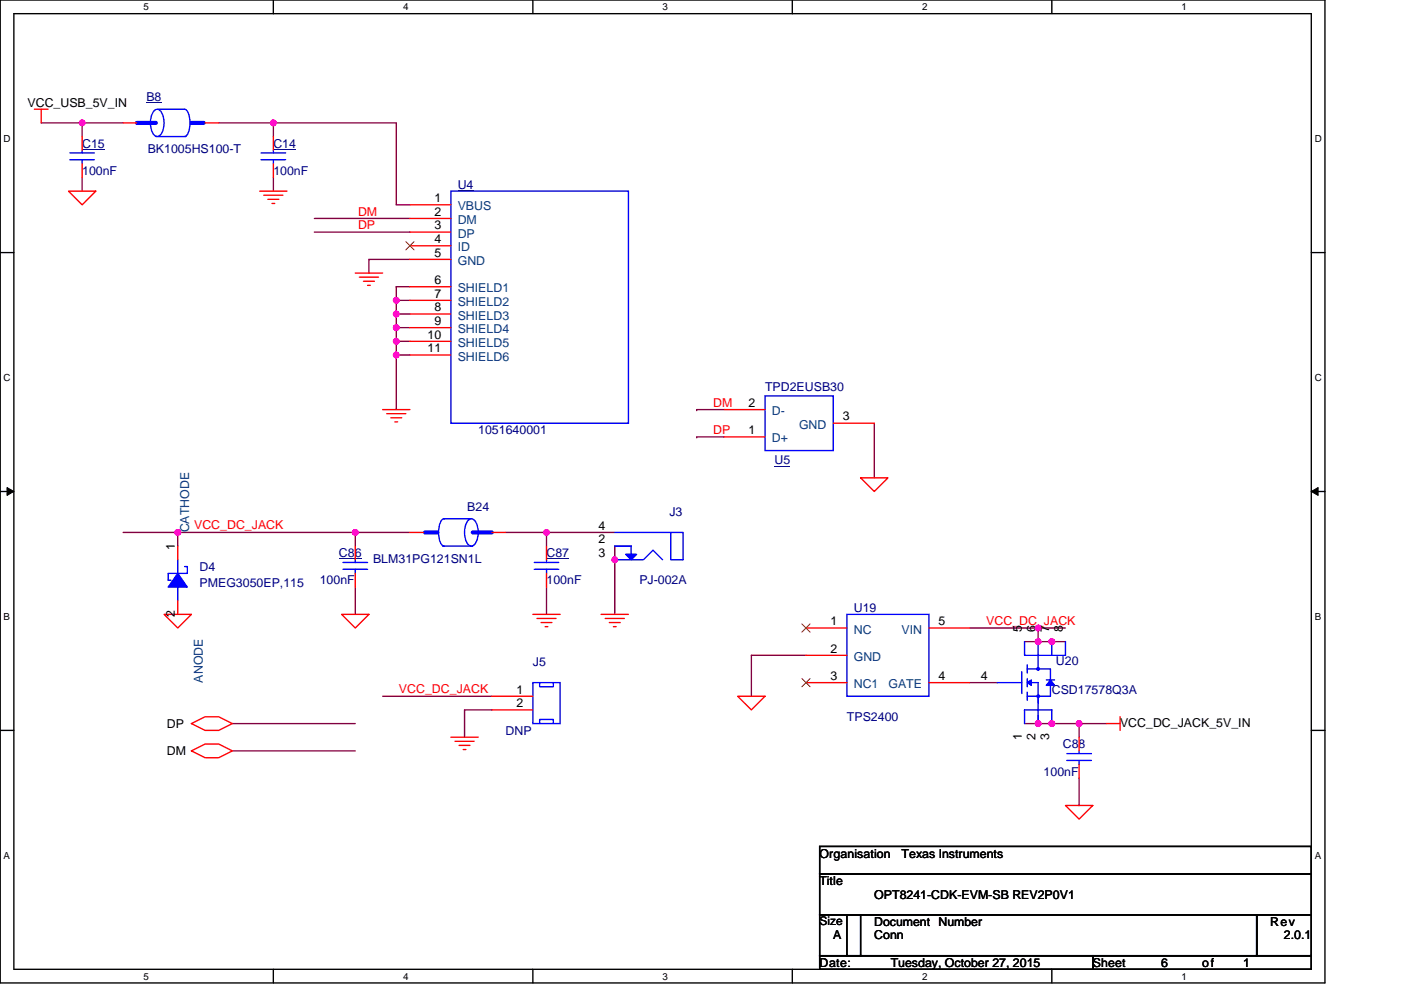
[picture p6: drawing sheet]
<svg xmlns="http://www.w3.org/2000/svg" width="297mm" height="210mm" viewBox="0 0 297 210" stroke-linecap="round" stroke-linejoin="round" font-family="sans-serif">
<path d="M0 0h280.9v208.5h-280.9zM2.9 2.9h275.1v202.7h-275.1z" fill="none" stroke="#000" stroke-width=".29"/>
<g fill="#fff">
<path d="M30.4 .3h1.2v2.3h-1.2z"/>
<path d="M30.4 205.9h1.2v2.3h-1.2z"/>
</g>
<path d="M58 0v2.9M58 205.6v2.9" fill="none" stroke="#000" stroke-width=".29"/>
<g fill="#fff">
<path d="M85.5 .3h1.1v2.3h-1.1z"/>
<path d="M85.5 205.9h1.1v2.3h-1.1z"/>
</g>
<path d="M113 0v2.9M113 205.6v2.9" fill="none" stroke="#000" stroke-width=".29"/>
<g fill="#fff">
<path d="M140.5 .3h1.1v2.3h-1.1z"/>
<path d="M140.5 205.9h1.1v2.3h-1.1z"/>
</g>
<path d="M168 0v2.9M168 205.6v2.9" fill="none" stroke="#000" stroke-width=".29"/>
<g fill="#fff">
<path d="M195.5 .3h1.1v2.3h-1.1z"/>
<path d="M195.5 205.9h1.1v2.3h-1.1z"/>
</g>
<path d="M223 0v2.9M223 205.6v2.9" fill="none" stroke="#000" stroke-width=".29"/>
<g fill="#fff">
<path d="M250.5 .3h1.2v2.3h-1.2z"/>
<path d="M250.5 205.9h1.2v2.3h-1.2z"/>
<path d="M.8 28.2h1.5v2.4h-1.5z"/>
<path d="M278.7 28.2h1.5v2.4h-1.5z"/>
<path d="M.8 78.9h1.5v2.3h-1.5z"/>
<path d="M278.7 78.9h1.5v2.3h-1.5z"/>
</g>
<path d="M0 53.6h2.9M278 53.6h2.9" fill="none" stroke="#000" stroke-width=".29"/>
<g fill="#fff">
<path d="M.8 129.6h1.4v2.3h-1.4z"/>
<path d="M278.7 129.6h1.4v2.3h-1.4z"/>
</g>
<path d="M0 104.2h2.9M278 104.2h2.9" fill="none" stroke="#000" stroke-width=".29"/>
<path d="M1.5 103.4l1.4 .8-1.4 .9zM278 104.2l1.5-.8v1.7z" fill="#000" stroke="#000" stroke-width=".21"/>
<g fill="#fff">
<path d="M.8 180.3h1.4v2.3h-1.4z"/>
<path d="M278.7 180.3h1.4v2.3h-1.4z"/>
</g>
<path d="M0 154.9h2.9M278 154.9h2.9M173.8 179.5h104.2v5.8h-104.2zM173.8 185.3h104.2v8.7h-104.2zM173.8 194h8.7v8.7h-8.7zM179.6 194h86.8v8.7h-86.8zM266.4 194h11.6v8.7h-11.6zM173.8 202.7h57.9v2.9h-57.9zM231.7 202.7h46.3v2.9h-46.3z" fill="none" stroke="#000" stroke-width=".29"/>
<g fill="none" stroke="#800040" stroke-width=".29">
<path d="M8.7 26.1h8.7M17.4 26.1h8.7M17.4 26.1v2.9M17.4 37.6v2.9M46.4 26.1h11.6M58 29v-2.9h26v17.3h2.9M58 37.6v2.9M66.6 46.3h20.3M66.6 49.2h20.3M86.9 55h-8.7v2.9M84 66.6v2.9M84 63.7v2.9"/>
<path d="M84 69.5v2.9M84 72.4v2.9M84 75.3v11.6M84 66.6h2.9M84 69.5h2.9M84 63.7h2.9M84 72.4h2.9M84 75.3h2.9M86.9 60.8h-2.9v2.9M147.7 92.7h.1M147.7 86.9h.1M147.7 92.7h5.8"/>
<path d="M147.7 86.9h5.8M185.4 89.8v11.6M26.1 112.9h11.6M75.3 112.9h11.6M75.3 112.9v2.9M75.3 112.9h-37.6v2.9M107.2 112.9h8.7M115.9 112.9v2.9M115.9 112.9h14.4M130.3 115.8v14.5M75.3 124.5v5.8M115.9 124.5v5.8"/>
<path d="M170.9 139h-11.6v8.7M205.6 133.2h14.5M217.2 136.1h8.7M225.9 133.2h-5.8v2.9M49.3 153.5h26M49.3 159.3h26M81.1 147.7h23.2M104.3 150.6h-5.8v5.8M205.6 144.8h5.8M217.2 153.5h11.6M228.8 153.5v2.9M228.8 153.5h5.8"/>
<path d="M228.8 165.1v5.7"/>
</g>
<g fill="#f0f" stroke="#f0f" stroke-width=".29">
<circle cx="17.4" cy="26.1" r=".58"/>
<circle cx="84" cy="63.7" r=".58"/>
<circle cx="84" cy="66.6" r=".58"/>
<circle cx="84" cy="69.5" r=".58"/>
<circle cx="84" cy="72.4" r=".58"/>
<circle cx="84" cy="75.3" r=".58"/>
<circle cx="130.3" cy="118.7" r=".58"/>
<circle cx="115.9" cy="112.9" r=".58"/>
<circle cx="58" cy="26.1" r=".58"/>
<circle cx="220.1" cy="133.2" r=".58"/>
<circle cx="220.1" cy="153.5" r=".58"/>
<circle cx="223" cy="153.5" r=".58"/>
<circle cx="228.8" cy="153.5" r=".58"/>
<circle cx="37.7" cy="112.9" r=".58"/>
<circle cx="75.3" cy="112.9" r=".58"/>
<circle cx="220.1" cy="136.1" r=".58"/>
<circle cx="223" cy="136.1" r=".58"/>
</g>
<g fill="none" stroke="#f00" stroke-width=".29">
<path d="M7.3 23.2h2.9M8.7 23.2v2.9M17.4 29v2.9M17.4 34.7v2.9M26.1 26.1h2.9M43.5 26.1h2.9M58 29v2.9M58 34.7v2.9M14.5 40.5h5.8l-2.9 2.9zM55.1 40.5h5.8M55.9 41.4h4.1M56.8 42.3h2.3"/>
<path d="M57.7 43.2h.5M75.3 57.9h5.8M76.2 58.8h4.1M77.1 59.7h2.3M86.9 43.4h8.7M86.9 46.3h8.7M86.9 49.2h8.7M86.9 52.1h8.7M86.9 55h8.7M77.9 60.5h.6M86.9 60.8h8.7M86.9 63.7h8.7"/>
<path d="M86.9 66.6h8.7M86.9 69.5h8.7M86.9 72.4h8.7M86.9 75.3h8.7M81.1 86.9h5.8M82 87.7h4M82.9 88.6h2.3M83.7 89.5h.6M153.5 92.7h8.7M153.5 86.9h8.7M176.7 89.8h8.7M37.7 115.8v2.9"/>
<path d="M75.3 115.8v2.9M86.9 112.9h2.9M104.3 112.9h2.9M115.9 115.8v2.9M130.3 118.7h.1M130.3 115.8h.1M130.3 112.9h.1M182.5 101.4h5.8l-2.9 2.8zM34.8 130.3h5.8l-2.9 2.9zM37.7 127.4v2.9M72.4 130.3h5.8l-2.9 2.9zM75.3 121.6v2.9"/>
<path d="M113 130.3h5.8M113.8 131.2h4.1M114.7 132h2.3M115.6 132.9h.6M115.9 121.6v2.9M127.4 130.3h5.8M128.3 131.2h4.1M129.2 132h2.3M130.1 132.9h.5M170.9 133.2h8.7M170.9 139h8.7M196.9 133.2h8.7"/>
<path d="M217.2 136.1h.1M220.1 136.1h.1M223 136.1h.1M225.9 136.1h.1M40.6 153.5l2.9-1.5h2.9l2.9 1.5-2.9 1.4h-2.9zM40.6 159.3l2.9-1.5h2.9l2.9 1.5-2.9 1.4h-2.9zM95.6 156.4h5.8M96.5 157.2h4M97.3 158.1h2.3M98.2 159h.6M104.3 147.7h8.7M104.3 150.6h8.7"/>
<path d="M156.4 147.7h5.8l-2.9 2.9zM170.9 144.8h8.7M196.9 144.8h8.7M211.4 144.8h.1M217.2 153.5h.1M220.1 153.5h.1M223 153.5h.1M228.8 156.4v2.9M234.6 153.5h2.9M237.5 152v2.9M225.9 170.8h5.8l-2.9 2.9zM228.8 162.2v2.9"/>
</g>
<g fill="none" stroke="#00f" stroke-width=".29">
<path d="M14.8 33.9h5.2M14.8 32.4h5.2M17.4 31.9v.5M17.4 33.9v.8M32.6 23.6a.97 .97 0 0 1 1-.4 .97 .97 0 0 1 .8 .8 4.4 4.4 0 0 1-.7 4.9 1.04 1.04 0 0 1-1.4-.8 4.9 4.9 0 0 1 .3-4.5zM33.1 29h6.3M33.6 23.2h5.5a2.76 2.76 0 0 1 1.2 2.9 2.75 2.75 0 0 1-1.2 2.9M55.3 33.9h5.3M55.3 32.4h5.3M58 31.9v.5M58 33.9v.8M95.6 40.5h37.6v49.3h-37.6z"/>
<path d="M162.2 84h14.5v11.6h-14.5zM37.7 118.7v2.9M72.7 119.3h5.2M75.3 118.7v.6M93.9 115.8h6.3M99.2 110.4a.98 .98 0 0 1 1-.3 .98 .98 0 0 1 .8 .8 4.4 4.4 0 0 1-.7 4.8 1.05 1.05 0 0 1-1.4-.7 4.9 4.9 0 0 1 .3-4.6zM99.6 110h-5.4a.97 .97 0 0 0-.9 .9 5.2 5.2 0 0 0 .5 4.8l.3 .1M113.3 119.3h5.2M115.9 118.7v.6M130.3 112.9h11.9M130.3 115.8h3.5zM130.3 118.7h6.1l2.1-2 2 2"/>
<path d="M133.8 115.8v1.8M142.2 112.9h2.6v5.8h-2.6zM37.7 124.5v2.9M39.1 120.2h.6v1.4h-4v1.5h.5M72.7 120.7h5.2M75.3 120.7v.9M113.3 120.7h5.2M115.9 120.7v.9M179.6 130.3h17.3v17.4h-17.3zM217.2 136.1v2.9h8.7v-2.9M220.1 136.1v5.8M223 136.1v2.9"/>
<path d="M113 144.8h5.8v8.7h-5.8zM114.4 144.8v.9h2.9v-.9M114.4 153.5v-.9h2.9v.9M211.4 144.8h5.2M216.6 142.5v4.6M217.8 141.9h4.9v2.3M217.8 143.9v1.8M217.8 141v1.8M217.8 146.8v1.7M218.7 144.8h1.4v2.9M220.1 147.7v1.4M220.1 150.6v2.9v-1.8"/>
<path d="M220.1 150.6h2.9v2.9M220.1 150.6h-2.9v2.9M220.1 147.7v2.9M221.8 144.2h1.8M222.7 145.4v2.3h-4.9M226.2 159.8h5.2M228.8 159.3v.5M226.2 161.3h5.2M228.8 161.3v.9"/>
<circle cx="220.1" cy="141.9" r=".29"/>
<circle cx="220.1" cy="147.7" r=".29"/>
</g>
<path d="M17.4 31.7h4.8M31 21.8h3.2M58 31.7h4.8M97 40.4h3.4M164.2 98.9h3.4M71.9 118.6h4.8M115.9 118.6h4.8" fill="none" stroke="#000080" stroke-width=".21"/>
<path d="M86 51.3l1.8 1.7M87.8 51.3l-1.8 1.7M170 132.3l1.8 1.8M171.8 132.3l-1.8 1.8M170 143.9l1.8 1.8M171.8 143.9l-1.8 1.8" fill="none" stroke="#804000" stroke-width=".21"/>
<path d="M29 26.1h4.1M40.6 26.1h2.6M90.1 112.9h2.6M100.2 112.9h4.1" fill="none" stroke="#00f" stroke-width=".87"/>
<g fill="#00f" stroke="#00f" stroke-width=".29">
<path d="M132.7 117.6h2.3l-1.2 1.1z" fill-rule="evenodd"/>
<path d="M37.7 121.6l2 2.9h-4z" fill-rule="evenodd"/>
<path d="M222.7 144.2l.9 1.2h-1.8z" fill-rule="evenodd"/>
<path d="M217.8 144.8l.9-.6v1.2z" fill-rule="evenodd"/>
</g>
<g font-size="2.6">
<text x="5.8" y="22.6">VCC_USB_5V_IN</text>
<text x="92.1" y="45.7">2</text>
<text x="92.1" y="42.9">1</text>
<text x="92.1" y="48.6">3</text>
<text x="92.1" y="51.5">4</text>
<text x="92.1" y="54.4">5</text>
<text x="92.1" y="60.2">6</text>
<text x="92.1" y="63.1">7</text>
<text x="90.7" y="71.8">10</text>
<text x="92.1" y="66">8</text>
<text x="92.1" y="68.9">9</text>
<text x="90.7" y="74.7">11</text>
<text x="158.7" y="86.3">2</text>
<text x="178.7" y="89.2">3</text>
<text x="158.7" y="92.1">1</text>
<text x="126.9" y="112.3">4</text>
<text x="37.1" y="116.7" transform="rotate(-90 37.1 116.7)">1</text>
<text x="126.9" y="118.1">3</text>
<text x="126.9" y="115.2">2</text>
<text x="37.1" y="130.9" transform="rotate(-90 37.1 130.9)">2</text>
<text x="176.1" y="132.6">1</text>
<text x="199" y="132.6">5</text>
<text x="216.6" y="134.1" transform="rotate(-90 216.6 134.1)">5</text>
<text x="219.5" y="134.1" transform="rotate(-90 219.5 134.1)">6</text>
<text x="222.4" y="134.1" transform="rotate(-90 222.4 134.1)">7</text>
<text x="225.3" y="134.1" transform="rotate(-90 225.3 134.1)">8</text>
<text x="176.1" y="138.4">2</text>
<text x="109.5" y="147.1">1</text>
<text x="109.5" y="150">2</text>
<text x="176.1" y="144.2">3</text>
<text x="199" y="144.2">4</text>
<text x="207.9" y="144.2">4</text>
<text x="35.4" y="154.4">DP</text>
<text x="237.5" y="154.1">VCC_DC_JACK_5V_IN</text>
<text x="35.4" y="160.2">DM</text>
<text x="216.6" y="157" transform="rotate(-90 216.6 157)">1</text>
<text x="219.5" y="157" transform="rotate(-90 219.5 157)">2</text>
<text x="222.4" y="157" transform="rotate(-90 222.4 157)">3</text>
<text x="173.8" y="181.9">Organisation</text>
<text x="191.2" y="181.9">Texas Instruments</text>
<text x="173.8" y="187.7">Title</text>
<text x="185.4" y="190.6">OPT8241-CDK-EVM-SB REV2P0V1</text>
<text x="185.4" y="196.4">Document Number</text>
<text x="269.3" y="196.4">Rev</text>
<text x="176.7" y="199.3">A</text>
<text x="185.4" y="199.3">Conn</text>
<text x="272.2" y="199.3">2.0.1</text>
<text x="173.8" y="205.1">Date:</text>
<text x="188.8" y="205.1">Tuesday, October 27, 2015</text>
<text x="231.7" y="205.1">Sheet</text>
<text x="246.2" y="205.1">6</text>
<text x="254.9" y="205.1">of</text>
<text x="263.5" y="205.1">1</text>
</g>
<g font-size="2.6" fill="#000080">
<text x="31" y="21.5">B8</text>
<text x="17.4" y="31.3">C15</text>
<text x="31.3" y="32.5">BK1005HS100-T</text>
<text x="58" y="31.3">C14</text>
<text x="17.4" y="37.1">100nF</text>
<text x="58" y="37.1">100nF</text>
<text x="97" y="40">U4</text>
<text x="162.2" y="82.9">TPD2EUSB30</text>
<text x="101.4" y="92.1">1051640001</text>
<text x="164.2" y="98.5">U5</text>
<text x="99.1" y="108.3">B24</text>
<text x="141.9" y="109.5">J3</text>
<text x="71.9" y="118.2">C86</text>
<text x="79.1" y="119.3">BLM31PG121SN1L</text>
<text x="115.9" y="118.2">C87</text>
<text x="42.3" y="121.1">D4</text>
<text x="42.3" y="124.6">PMEG3050EP,115</text>
<text x="67.8" y="124">100nF</text>
<text x="115.9" y="124">100nF</text>
<text x="135.6" y="124">PJ-002A</text>
<text x="181" y="129.8">U19</text>
<text x="113" y="141.4">J5</text>
<text x="223.9" y="141.1">U20</text>
<text x="223" y="147.1">CSD17578Q3A</text>
<text x="107.2" y="155.8">DNP</text>
<text x="179.6" y="152.9">TPS2400</text>
<text x="225.3" y="158.7">C88</text>
<text x="221.3" y="164.5">100nF</text>
</g>
<g font-size="2.6" fill="#f00">
<text x="75.9" y="45.8">DM</text>
<text x="75.9" y="48.6">DP</text>
<text x="151.2" y="86.3">DM</text>
<text x="151.2" y="92.1">DP</text>
<text x="41.2" y="112.3">VCC_DC_JACK</text>
<text x="209.1" y="132.6">VCC_DC_JACK</text>
<text x="84.6" y="147">VCC_DC_JACK</text>
</g>
<g font-size="2.6" fill="#004080">
<text x="97" y="47.5">DM</text>
<text x="97" y="44.6">VBUS</text>
<text x="97" y="50.4">DP</text>
<text x="97" y="53.3">ID</text>
<text x="97" y="56.2">GND</text>
<text x="97" y="62">SHIELD1</text>
<text x="97" y="64.9">SHIELD2</text>
<text x="97" y="67.8">SHIELD3</text>
<text x="97" y="70.7">SHIELD4</text>
<text x="97" y="73.6">SHIELD5</text>
<text x="97" y="76.5">SHIELD6</text>
<text x="163.6" y="88.1">D-</text>
<text x="163.6" y="93.8">D+</text>
<text x="169.4" y="90.9">GND</text>
<text x="40.1" y="112.9" transform="rotate(-90 40.1 112.9)">CATHODE</text>
<text x="181" y="134.4">NC</text>
<text x="191.1" y="134.4">VIN</text>
<text x="181" y="140.2">GND</text>
<text x="43" y="144.8" transform="rotate(-90 43 144.8)">ANODE</text>
<text x="181" y="146">NC1</text>
<text x="188.4" y="146">GATE</text>
</g>
<text font-size="2.5" x="173.8" y="196.3">Size</text>
<g font-size="2.1">
<text x="30.4" y="2.2">5</text>
<text x="85.5" y="2.2">4</text>
<text x="140.5" y="2.2">3</text>
<text x="195.5" y="2.2">2</text>
<text x="250.5" y="2.2">1</text>
<text x=".8" y="30.1">D</text>
<text x="278.7" y="30.1">D</text>
<text x=".8" y="80.8">C</text>
<text x="278.7" y="80.8">C</text>
<text x=".8" y="131.5">B</text>
<text x="278.7" y="131.5">B</text>
<text x=".8" y="182.1">A</text>
<text x="278.7" y="182.1">A</text>
<text x="30.4" y="207.8">5</text>
<text x="85.5" y="207.8">4</text>
<text x="140.5" y="207.8">3</text>
<text x="195.5" y="207.8">2</text>
<text x="250.5" y="207.8">1</text>
</g>
</svg>
